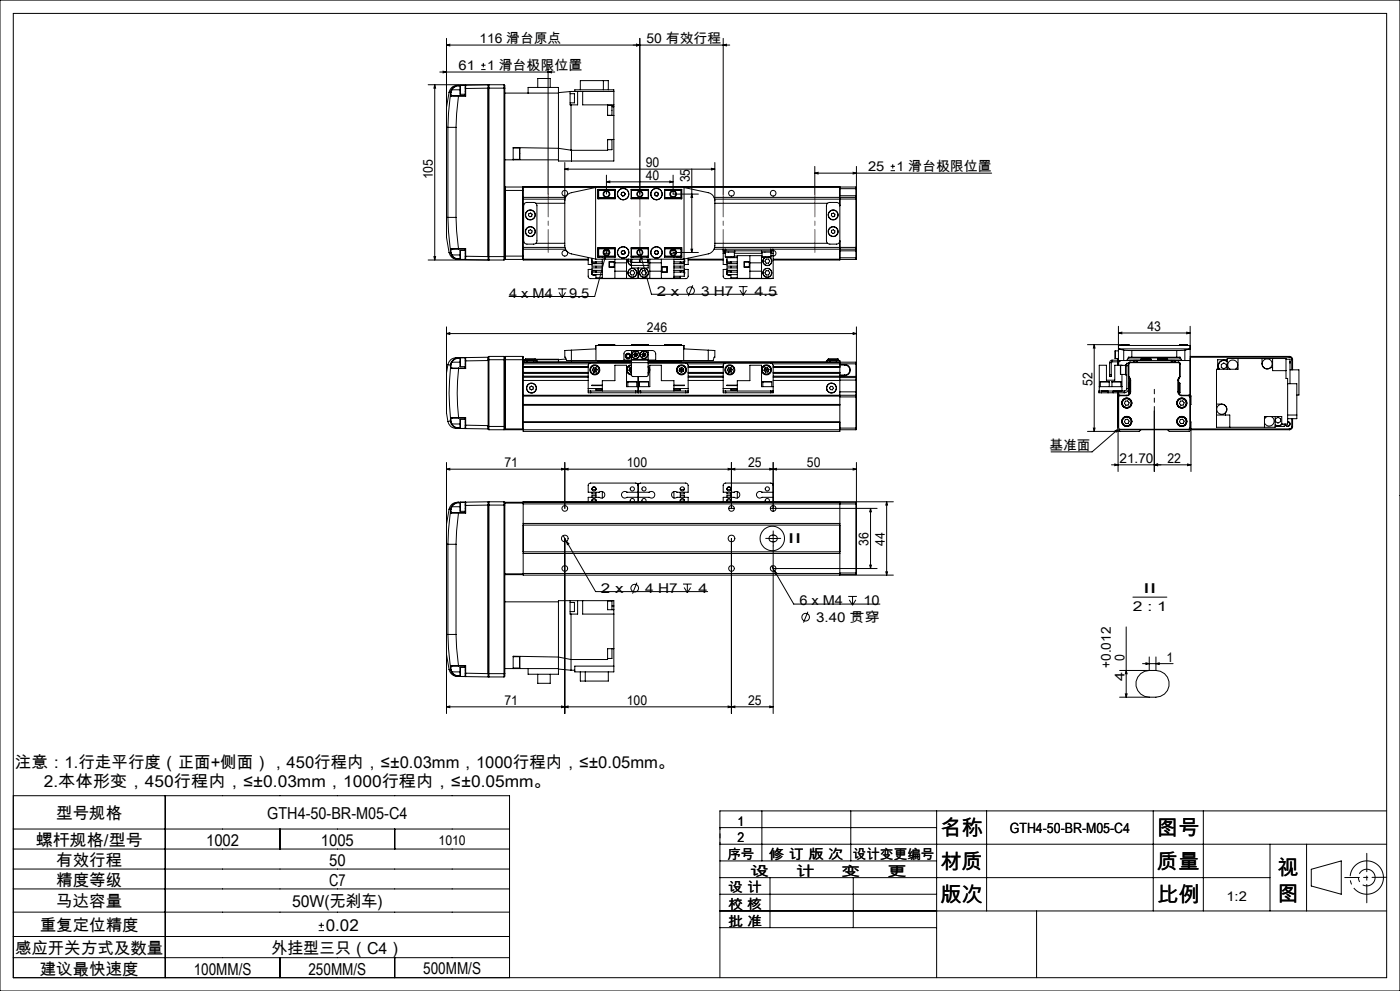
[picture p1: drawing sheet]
<svg xmlns="http://www.w3.org/2000/svg" width="420mm" height="297mm" viewBox="0 0 420 297" stroke-linecap="round" stroke-linejoin="round" font-family="sans-serif">
<g fill="none" stroke="#000" stroke-width=".3">
<path d="M0 0h420v297h-420zM4 4h412v289h-412zM133.9 13.5l1-.2v.5zM133.9 13.5h85M133.9 11.5v53.7M144.4 19.5h1.3M145 18.9v1.3M164.4 19.6v38.6M191 13.3l.9 .2-.9 .3zM191.9 11.5v46.7M217 13.5l.9-.2v.5zM217 11.5v46.7"/>
<path d="M130.4 25.4l.3 1h-.5zM130.4 25.4v52.5M131.9 21.6h34.5M132.9 21.3l1 .3-1 .2zM134.4 38.2h2.4M134.4 38.2v27M134.7 27.7l-.8 4.5v6h.5M134.7 27.7h.4M135.1 28.6l-.6 5.3-.1 4.3M135.1 28.6l.3 .2M135.1 27.7v.9M135.3 28.5l.2 .2"/>
<path d="M135.3 28.5l-.2 .1M135.3 27.7v.8M135.3 27.7h-.2M135.4 28.8h2.1M135.4 26.8l-.3 .9M135.4 26.8l.2 .1M135.5 28.7h2M135.5 28.7l-.1 .1M135.6 26.9l-.3 .8M135.6 26.9h2.4M136.8 38.2v27M137.5 28.8l-.7 9.4"/>
<path d="M137.5 28.7v.1M137.5 28.8h2.2M137.5 28.7h2.1M137.6 25.6a2.58 2.58 0 0 0-2.9 2.1M137.6 25.6a2.54 2.54 0 0 0-2.2 1.2M137.6 25.6v.1M137.6 25.7l-.9 .2-1.1 1M137.6 25.7h.4M138 25.6l.1 2.7M138.1 25.6h.1M138.1 25.6h1.5v3.1M138.1 25.6v2.7"/>
<path d="M138.1 28.3h1.5M139.6 26.5h.1M139.6 28.7l.1 .1M139.7 25.5l6.7-.1v1M139.7 25.5v1M139.7 25.5l-.1 .2M139.7 26.5v2.3M139.7 25.5l-2.1 .1M144.4 20.8h1.3M146.4 25.7l.3-.3v52.5l-.3-.2M146.4 26.4v50.5M146.4 26.4l-6.7 .1"/>
<path d="M146.4 26.4h5M151.2 25.4l.2 .3v.7M151.2 25.4v52.5M151.2 25.4h-22.8M151.4 26.4v30.7M151.4 27.9h16.1M158.4 27.9v-1.7h9.1v22.1h16.6v-13.7M161.3 26.2v-2.7h3.8v2.7M164.4 21.6l1.1-.3v.5zM171 28.1h1.3v2.7h-1.3M171 27.4l-3.5 .4M171.3 31.4v13.6"/>
<path d="M172.4 27.4v-.5h11.7v5.1M173.3 27.4v4h-2.3v-4M174.1 26.9v-2.7h8.4v2.7M174.8 27.4v4h9.3M181 24.2v2.7M182.3 31.6h1.3v3M182.3 31.4v3.2h1.8M183.6 32h.5M184.1 32v2.6M184.1 27.4h-13.1M151.4 57.1v19.7M151.4 47.9h16.1"/>
<path d="M151.4 57.1h5.6M151.6 56.1v21.6M151.6 56.1h5.2M151.6 56.1l-.2 .1M154 47.8h1.9M154 44.3h1.9M155.9 44.3v1.7M155.9 46v1.8M156.8 56.1v21.6M156.8 56.1l.2 .1M157 56.2v.9M157 56.2v-.3h95v.3"/>
<path d="M157 56.2h.1M157 57.1v19.7M157 56.2h95M157 59.2h12.7M157 59.7h12.5M169.4 50.7l1-.3v.5zM169.4 48.7v25l.2 .9 .5 .8 .9 .5 7.7 1.7M169.4 50.7h45.1M171.3 45h.1M171.3 45l-3.8-.6-13.5-.2v3.7M171.4 45v3.3M178.7 56.2l-7.7 1.7-1.1 .9-.5 1.4"/>
<path d="M178.7 56.2v21.4M178.8 56.2h-.1M179.4 56.8h5.1v2.8h-5.1zM179.4 59.2h.1M179.5 57.1v2.5M179.5 57.1h4.9M179.6 56.9v2.5M179.6 56.9h4.9M179.6 56.9l-.1 .2M179.6 59.4h4.9M179.7 59.4v.2M181.9 54.5l1.1-.2v.4z"/>
<path d="M181.9 52.5v5.7M181.9 54.5h20M182.3 41.9h1.3v3h-1.3M184.1 41.8h-1.8v3.2h-10.9M184.4 56.9v2.5M184.4 59.3h-4.9l.1 .1M186.4 58.2l.3 .5M186.6 57.7l-.2 .5M187.2 57.6l-.6 .1M187.2 57.6l.3 .5M187.3 58.6l-.6 .1M187.5 58.1l-.2 .5"/>
<path d="M189.3 56.8h5.3v2.8h-5.3zM189.3 56.9h5.3M189.3 59.4h5.3M189.4 56.9v2.5M189.4 57.1h5.1M189.4 59.3h5.1M194.5 56.9v2.5M196.4 58.1l.2 .5M196.6 58.6l.6 .1M196.7 57.6l-.3 .5M196.7 57.6l.6 .1M197.3 57.7l.2 .5"/>
<path d="M197.5 58.2l-.3 .5M199.4 56.8h5.1v2.8h-5.1zM199.4 56.9h4.9M199.5 56.9v2.5M199.5 57.1h4.9M199.5 59.3h4.9l-5 .1M200.9 54.3l1 .2-1 .2zM201.9 52.5v5.7h7.6M204.3 56.9v2.7M204.3 56.9l.1 .2M204.4 57.1v2.5M204.4 59.2h.1"/>
<path d="M205.1 56.2h.1M205.2 56.2l7.7 1.7 1.1 .9 .5 1.4M205.2 56.2v21.4M207.5 58.2l.3 1h-.5zM207.5 50.6v25.1M213.4 50.4l1.1 .3-1.1 .2zM214.2 59.2h42.6M214.5 48.7v25l-.3 .9-.5 .8-.8 .5-7.7 1.7M244.4 51.9l1-.3v.5zM244.4 49.9v8.3M244.4 51.9h53.1M252 59.2v.5"/>
<path d="M252 59.7v15.5M252 58.7v.5M252 58.7h4.9v.6M252 59.2v.5h-37.6M252 56.2v2.5M252 56.1h4.8M255.9 51.6l1 .3-1 .2zM256.8 59.2v15.5M256.8 56.1v3.1M256.8 56.1l.1 .4h-4.9M256.8 59.2l.1 .1M256.9 59.3v.4h-4.9"/>
<path d="M256.9 49.9v24.3M267.2 51.1h1.3M267.2 49.8h1.3M267.8 49.2v1.3M130.2 76.9h.5l-.3 1zM133.9 65.2v6l.8 4.5M133.9 65.2h.5M134.4 65.2l.1 4.2 .6 5.4M134.4 65.2h2.4M134.7 75.7a2.59 2.59 0 0 0 2.9 2M135.1 74.8l.2 .1M135.1 74.8v.8"/>
<path d="M135.1 75.6l.2 .1M135.1 75.6l.3 .9M135.1 75.6l-.4 .1M135.3 75.7l.3 .7M135.3 74.9v.8M135.4 74.5l-.3 .3M135.4 74.5l.1 .2M135.4 76.5a2.53 2.53 0 0 0 2.2 1.2M135.5 74.7h2M135.5 74.7l-.2 .2M135.6 76.4l-.2 .1M135.6 76.4l.5 .7 1.5 .5"/>
<path d="M135.6 76.4h2.4M136.8 65.2l.7 9.3M137.5 74.5h-2.1M137.5 74.5v.2M137.5 74.5h2.2M137.5 74.7h2.1M137.6 77.6v.1M137.6 77.7l2.1 .1M137.6 77.6h.4M138 75.1l.1 2.6M138.1 75.1h.1M138.1 75.1v2.6"/>
<path d="M138.1 75.1h1.5M139.6 76.8h.1M139.6 77.6l.1 .2M139.6 74.7v2.9M139.6 77.6l-1.5 .1M139.7 76.8v1M139.7 74.5l-.1 .2M139.7 74.5v2.3M139.7 76.8l6.7 .1M146.4 76.9v1l-6.7-.1M146.4 76.9h5M151.2 77.9h-22.8"/>
<path d="M151.4 76.8v.9l-.2 .2M151.4 76.8h5.6M151.4 77.6l.2 .1M151.6 77.7h5.2M157 76.8v.8M157 71.9l.2 .7M157 77.7v.2h19.5M157 77.6v.1M157 74.7h12.7M157 77.7h19.5M157 77.6l-.2 .1M157 74.2h12.5"/>
<path d="M157.2 61.3l-.2 .6M157.4 61l.5-.3h2.2a.96 .96 0 0 1 1 1v10.5a.96 .96 0 0 1-1 1h-2a.96 .96 0 0 1-1-1v-10.5zM158.6 64.1l.6-.3 .4 .4-.1 .6-.5 .2-.5-.4zM158.6 69l.6-.1 .4 .3-.1 .6-.5 .2-.5-.4zM160.8 60.9h8.6M160.8 72.9h8.6M176.5 77.1v2.2h1.1M177.6 77.8l-.1 .2a.78 .78 0 0 0 .5 1M177.6 77.4v1.1M177.6 78.5h3.1M177.6 78.1v.4M177.6 78.5l.6 .4 .6-.4v.5"/>
<path d="M178.7 77.6h26.5M178.8 78.7l-.4 .3M178.8 79.8v.5M179.4 77h.4M179.4 74.7h.1M179.4 74.3h5.1v2.8h-5.1zM179.4 75.6h.1M179.4 75.2h.1M179.5 74.3v2.5M179.5 76.8h4.9M179.5 76.8l.1 .1M179.6 74.4v2.5"/>
<path d="M179.6 76.9h4.9M179.6 74.4l-.1 .2h4.9M179.6 74.4h4.9M179.7 74.3v.1M179.8 77l-.1 .1M179.8 76.9v.1M180.7 76.9v.2M180.7 77.7v5.7h21.5v-5.7M180.7 79h-3.1v.8h3.1M181.2 75.9h1.5M181.3 75.2h1.3M181.7 76.7l-.1 1-.4-.2z"/>
<path d="M182.2 74.7l-3.8 14.2h-25.7M182.7 78.5h1.6v1.6h-1.6zM182.8 78.5h1.5v1.5h-1.5M184.4 74.4v2.5M184.5 76.9v.2M184.5 77.7v5.7M184.5 78.8h3.5M186.4 75.5l.1 .6M186.5 76.1l.5 .1M186.8 75.1l-.4 .4M186.8 75.1l.6 .2M187.4 75.3l.1 .5"/>
<path d="M187.5 75.8l-.5 .4M188 77.7v5.7M188.5 77.7l-.1 .2a1.36 1.36 0 0 0 1 1.7M188.5 77.7v.9l.4 .7 .5 .2M189.3 77.7l-.3 .6 .4 .6M189.3 74.3h5.3v2.8h-5.3zM189.3 76.9h5.3M189.3 74.4h5.3M189.3 77h.1M189.4 79.5v.8h5.1v-.8M189.4 74.4v2.7M189.4 77.7v1.8"/>
<path d="M189.4 76.8h5.1M189.4 79.5h5.1M189.4 74.6h5.1M189.5 78.6h2.3M189.5 77.7v.9M189.9 76.9v.2M191.7 74.8l.5 1.7M191.8 77.7v.9M192.1 78.6h2.2M192.1 77.7v.9M192.2 76.5l.5 .9-.5 .2zM192.2 76.5l3.2 11.7h37.8"/>
<path d="M194 76.9v.2M194.3 77.7v.9M194.5 77.7v1.1M194.5 77.9v.7M194.5 74.4v2.7M194.5 77.7v1.8M194.5 77h.1M194.9 77.7v5.7M194.9 78.8h3.5M196.4 75.9l.6 .3M196.4 75.4v.5M197 75.1l-.6 .3"/>
<path d="M197 75.1l.4 .3M197.4 75.9l-.4 .3M197.4 75.4v.5M198.4 77.7v5.7M198.5 80h1.6v1.6h-1.6zM199.4 76.9h4.9M199.4 74.3h5.1v2.8h-5.1zM199.4 74.4h4.9l.1 .2h-4.9M199.5 74.4v2.5M199.5 76.8h4.9M201.2 75.9h1.5M201.3 75.2h1.3"/>
<path d="M201.9 75.7h7.6M202.2 76.9v.2M202.2 79h3.1v.8h-3.1M202.2 77.7h3.1M202.2 78.5h3.1M203.1 77v.1M203.1 77h1.4M203.1 76.9v.1M204.1 78.7l.4 .3M204.1 77.7h.1M204.1 78.5v.5M204.1 79.8v.5"/>
<path d="M204.1 78.5l.6 .4 .6-.4M204.2 77.7h.1M204.3 74.3v2.6M204.4 74.3v2.5M204.4 74.7h.1M204.4 75.6h.1M204.4 75.2h.1M204.4 76.8l-.1 .1M204.5 77.7h-.1M204.9 77.7h.1M205.1 77.6l.1 .1M205.3 77.8l.1 .8-.5 .4"/>
<path d="M205.3 78.1v.4M205.3 77.7v.8M206.4 77.9h10.6M206.4 77.4v1.9h-1.1M206.4 77.7h10.6M207.3 74.7h.5l-.3 1zM214.2 74.7h3.5M214.4 74.2h42.5M214.5 60.9h33.8M214.5 72.9h33.8M217 75.2h.7M217 75.2v.7"/>
<path d="M217 74.7v.5M217 75.9v3.4h1.1M217 75.9h.6M217.5 75.2v.4h3v-.4M217.6 77h2.7M217.6 75.6v1.4M217.7 74.7v.5M217.7 74.7h13.5M217.7 75.2h13.5M218.1 77.8l-.1 .2a.78 .78 0 0 0 .5 1M218.1 78.5h3.1M218.1 78.1v.4"/>
<path d="M218.1 78.5l.6 .4 .6-.4v.5M219.3 78.7l-.4 .3M219.3 77.1v.1M219.3 79.8v.5M220.3 75.6v1.4M220.3 76.8h.9M220.3 75.9h8.3M221.2 77.2h-3.1v1.3M221.2 79h-3.1v.8h3.1M223.2 78.5h1.7v1.6h-1.7zM223.3 78.5h1.5v1.5h-1.5M225 76.6v6.8"/>
<path d="M225 78.8h3.5M228.5 75.2v.4h3v-.4M228.5 76.6v6.8M228.6 77h2.7M228.6 75.6v1.4M229.6 77.1a1.35 1.35 0 0 0-.4 2 1.35 1.35 0 0 0 2.1 0 1.35 1.35 0 0 0-.5-2M229.7 77.1a1.29 1.29 0 0 0-.5 1.9 1.29 1.29 0 0 0 2 0 1.29 1.29 0 0 0-.5-1.9M229.8 77.6h.7l.4 .7-.4 .6h-.7l-.3-.6zM231.2 75.2h.8M231.2 74.7h25.6M231.2 74.7v.5M231.3 75.6v1.4"/>
<path d="M231.3 76.6h.7M231.3 75.9h.7M232 75.2v.7M232 75.1a.85 .85 0 0 1 .8 .8 .85 .85 0 0 1-.8 .9M232 74.7v.5M232 75.9v7.5h-10.8v-6.8h7.4M232 77.7h20M249.5 69l.5-.1 .5 .3-.1 .6-.5 .2-.5-.4zM249.5 64.1l.5-.3 .5 .4-.1 .6-.5 .2-.5-.4zM252 61.7a1.02 1.02 0 0 0-1.1-1h-1.9a1.02 1.02 0 0 0-1.1 1v10.5a1.02 1.02 0 0 0 1.1 1h1.9a1.02 1.02 0 0 0 1.1-1M252 77.7v.2h-20M252 75.2v2.5"/>
<path d="M252 77.7h4.8M252 77.3h4.9M252 75.2h4.9M256.8 74.7v3M256.9 74.2v.3M256.9 74.5v.7M256.9 77.3l-.1 .4M256.9 75.2v2.1M256.9 74.5l-.1 .2M133.9 100l1-.3v.5zM133.9 98v13.8M133.9 100h123"/>
<path d="M167.4 86.6h2.6M167.7 87.6l1 1.6M168.7 86.6v2.6M169.7 87.6l-1 1.6M177.6 80.7h-1.1v2.2l.6 .6 14-.1M177.6 81.6v.7h3.1M177.6 81.6h3.1M177.6 81.6v.3M177.7 82.3l.5 .2 .6-.2M177.9 82.3h.6M178 81l-.5 .5 .1 .7M178.4 81l.4 .3"/>
<path d="M178.8 81v.6a.61 .61 0 0 0-.6-.5 .61 .61 0 0 0-.6 .5M178.8 82.3v1h1.9M180.7 80.3h-3.1v.7h3.1M184.5 81.3h3.5M189.3 81.1h.7l.4 .7-.4 .6h-.7l-.3-.6zM191.5 80.3v3.1M192.8 81.1h.8l.3 .7-.3 .6h-.8l-.3-.6zM194.9 81.3h3.5M200.1 80h-1.5v1.5M202.2 80.3h3.1v.7h-3.1M202.2 81.6h3.1M204.1 81v.6"/>
<path d="M204.1 82.8v.5h-1.9M204.1 81.6a.61 .61 0 0 1 .6-.5 .61 .61 0 0 1 .6 .5M204.5 81l-.4 .3M204.9 81l.5 .5-.1 .7M205.3 80.7h1.1v2.2l-.6 .6-14-.1M205.3 81.6v.3M205.3 81.6v1.2h-3.1M207.8 85.5l-1.3 3.3M218.1 80.7h-1.1v2.2l.6 .6 14-.1M218.1 81.6v.7h3.1M218.1 81.6h3.1M218.1 81.6v.3"/>
<path d="M218.2 82.3l.5 .2 .6-.2M218.4 82.3h.6M218.5 81l-.5 .5 .1 .7M218.9 81l.4 .3M219.3 81v.6a.61 .61 0 0 0-.6-.5 .61 .61 0 0 0-.6 .5M219.3 82.3v1h1.9M221.2 80.3h-3.1v.7h3.1M221.7 85.9h2.6M222 87l1 1.5M223 85.9v2.6M223.9 87l-.9 1.5M225 81.3h3.5"/>
<path d="M229.8 81.1h.7l.4 .7-.4 .6h-.7l-.3-.6zM255.9 99.7l1 .3-1 .2zM256.9 98v14.8M335.5 99.8l1-.2v.4zM335.5 97.8v10.6M335.5 99.8h21.5M356 99.6l1 .2-1 .2zM357 97.8v10.3h-1.5M133.9 111.8v12l.5 2.5M134.4 109.3l-.5 2.5M134.4 109.3h.1M134.4 109.3l.7 .1"/>
<path d="M135.1 109.4v.8M135.1 110.2a67.5 67.5 0 0 0 0 15.1M135.1 110.2l.3 .3M135.3 110.1l.3 .2M135.3 110.1l-.2 .1M135.3 109.4v.7M135.3 109.4h-.2M135.4 108.5l-.3 .9M135.4 108.5h.1M135.4 110.5h2.2M135.5 108.5l-.2 .9M135.5 108.5h2.5"/>
<path d="M135.6 110.3h2M135.6 110.3l-.2 .2M137.5 107.2a2.78 2.78 0 0 0-3.1 2.1M137.5 107.2a2.54 2.54 0 0 0-2.1 1.3M137.5 107.2v.1M137.5 107.3l-.8 .2-1.2 1M137.5 107.3h.5M137.6 110.5a64.1 64.1 0 0 0 0 14.7M137.6 110.3v.2M137.6 110.5h2.1M137.6 110.3h2M138 109.9h.1"/>
<path d="M138.1 107.2l-.1 2.7M138.1 107.2l1.5 .1M138.1 107.2v2.7M138.1 109.9h1.5M139.6 108.2h.1M139.6 110.3l.1 .2M139.6 107.3v3M139.7 107.2v1M139.7 107.2l-.1 .1M139.7 108.2v2.3M139.7 107.2h-2.2M146.4 107.1v1"/>
<path d="M146.4 107.1v.7h11.2M146.4 108.1l-6.7 .1M146.4 108.1v19.5M146.4 107.1l-6.7 .1M146.7 106.8v22M146.7 106.8l-.3 .3M146.7 106.8h4.5M151.2 106.8v22M151.2 106.8l.2 .3M151.6 106.8l-.2 21M151.6 106.8v21.7M151.6 106.8h5.2"/>
<path d="M156.8 106.8v21.7M156.8 106.8l.2 11.7M157 118.5v.2M157 118.7v10.6h95v-10.6M157 109.9h19.5M157 118.5h99.8M157 109h19.7M157 118.7h95M157 111.8h19.5M157 111.7h19.5M157 110h19.5M157 110.1h19.5"/>
<path d="M157 111.6h19.5M157 113.1h19.5M157 112.7h19.5M157 114h19.5M157.6 107.9l.1 .1M157.6 107.7h3M157.6 107.9h3M157.6 107.7v.2M157.9 108.5h.1M158.1 108h-1v.5M158.1 108v.5h-1.1h32.4M158.1 108h2"/>
<path d="M158.9 116l.5-.3 .5 .3v.6l-.4 .3-.5-.3zM160.1 108h1v.5M160.1 108v.5h.7M160.6 107.9l-.1 .1M160.6 107.9h.1M160.6 107.7v.2M160.6 107.7h6.9v.8M169.8 107.6l-2.3 .2h-6.9M171.4 104.9l-2 .2v2h.3a.92 .92 0 0 0 .3 .9 .92 .92 0 0 0 1 .1h18.4M171.4 104.9l.1 3.6M171.4 104.9l7.3-.3v-1.1h26.5v1.1l7.3 .3M176.5 117.2v.5h.7"/>
<path d="M176.5 117.2h.7M176.5 116.4v.8M176.5 116.4h4.2M177.2 117.2h13.5M177.2 117.2v.5M177.2 117.7h13.5M177.7 110.9l.5 .6M178 110.2l-.3 .7M178 110.2l.4 .6M178.4 110.8l-.7 .1M178.4 110.8l.5 .7M178.4 110.8l-.2 .7"/>
<path d="M178.8 110.2l.4 .6M178.8 110.2h-.8M178.8 110.2l-.4 .6M178.8 103.5v4.6M178.9 111.5h-.7M179.2 110.8l-.3 .7M179.2 110.8h-.8M179.5 103.5h.1M179.5 108.1v.4M179.5 108.2h9.9M179.6 103.3h4.8v.2M179.6 103.3v.2"/>
<path d="M179.6 108.1v.4M179.6 103.3l-.1 .2M180.7 116.6h-1.9v.3h1.9M180.7 117.2v-3.1h3.8v-4.6h3.5v6.4h6.9v-6.4h3.5v4.6h3.8v3.1M180.7 115.4h-3.1l3.1 .2M187.2 108.1v-2.1a1.02 1.02 0 0 1 1-.9h7.5a1.02 1.02 0 0 1 1 .9v2.1M187.2 107.9h9.5M188.3 114.4h2.7M188.3 114.4v1.5M188.7 110.9l.4 .6M189 110.2l-.3 .7M189 110.2l.4 .6"/>
<path d="M189.4 107.7v1M189.4 109.4a1.5 1.5 0 0 0-1.4 1.5 1.5 1.5 0 0 0 1.4 1.5M189.4 109.5a1.36 1.36 0 0 0-1.3 1.4 1.36 1.36 0 0 0 1.3 1.3M189.4 108.9l-12.6 .1-.3 .5v6.9M189.4 109.6a1.29 1.29 0 0 0-1.3 1.3 1.29 1.29 0 0 0 1.3 1.2M189.4 103.5v-.2h5.1v.2M189.4 107.7h5.1M189.4 108.7h5.1M189.4 108.7v3.7M189.4 110.2h-.4M189.4 111.5h-.3M189.4 110.8l-.7 .1"/>
<path d="M189.4 110.8l-.3 .7M189.9 105.1l-.5 .3v2.3M190.1 106.2l.2 .5M190.1 106.2l.6 .1M190.3 106.7l.6 .2M190.5 105.8l-.4 .4M190.5 105.8l.6 .1M190.5 105.8l.2 .5M190.7 117.7h.8M190.7 117.2h1.5M190.7 106.3l-.4 .4M190.7 106.3l.6 .1"/>
<path d="M190.7 106.3l.2 .6M190.7 117.2v.5M191 114.4v1.5M191.1 105.9l.2 .5M191.1 105.9l-.4 .4M191.3 106.4l-.4 .5M191.5 117.7h.7M191.5 112.9v4.8M191.8 114.4h2.8M191.8 114.4v1.5M192.2 117.2h13.5M192.2 117.7h13.5"/>
<path d="M192.2 117.2v.5M192.6 106.2l.2 .5M192.6 106.2l.6 .1M192.8 106.7l.6 .2M193 105.8l-.4 .4M193 105.8l.6 .1M193 105.8l.2 .5M193.2 106.3l.5 .1M193.2 106.3l-.4 .4M193.2 106.3l.2 .6M193.6 105.9l.1 .5M193.6 105.9l-.4 .4"/>
<path d="M193.7 106.4l-.3 .5M194 105.1l.5 .3v2.3M194.5 107.7v1M194.5 108.7l-.2 4-4.5 .2-.4-.5M194.5 109.7l.1 .3a1.49 1.49 0 0 1-.1 2M194.5 110l.1 .1a1.31 1.31 0 0 1-.1 1.7M194.5 108.9h11.5l.4 .6v6.9M194.5 110l.2 .9-.2 .8M194.5 108.5h62.3M194.5 108.1h18M194.5 108.2h9.9M194.6 114.4v1.5"/>
<path d="M202.2 116.6h1.9v.3h-1.9M202.2 115.4h3.1l-3.1 .2M202.2 116.4h4.2M203.8 111.2l.6 .4M203.8 110.4v.8M203.8 110.4l.6 .4M204.3 103.3h-4.8v.2M204.3 103.3v.2M204.3 108.1v.4M204.3 103.3l.1 .2M204.4 110.8v.8M204.4 110.8l.7 .5"/>
<path d="M204.4 103.5h.1M204.4 108.1v.4M204.5 110.1l-.7 .3M204.5 110.1l.6 .4M204.5 110.1l-.1 .7M205.1 111.3l-.7 .3M205.1 103.5v4.6M205.1 110.5v.8M205.1 110.5l-1.3 .7M205.7 117.2h.7M205.7 117.2v.5M206.2 109h11"/>
<path d="M206.4 117.2v.5h-.7M206.4 116.4v.8M206.4 109.9h10.6M206.4 111.8h10.6M206.4 111.7h10.6M206.4 110h10.6M206.4 110.1h10.6M206.4 111.6h10.6M206.4 113.1h10.6M206.4 112.7h10.6M206.4 114h10.6M212.5 104.9l2 .2v2h-.3a.92 .92 0 0 1-.3 .9 .92 .92 0 0 1-1 .1h-.4"/>
<path d="M212.5 104.9v3.2M217 117.2h.7M217 117.2v.5h.7M217 116.4v-6.9l.3-.5 14.1-.1 .3 .2 .3 .5v8.1h-.8M217 116.4v.8M217 116.4h4.2M217.7 117.2h13.5M217.7 117.7h13.5M217.7 117.2v.5M218.2 110.9l.5 .6M218.5 110.2l-.3 .7M218.5 110.2l.4 .6"/>
<path d="M218.9 110.8l-.7 .1M218.9 110.8l-.2 .7M218.9 110.8l.5 .7M219.3 110.2l.4 .6M219.3 110.2h-.8M219.3 110.2l-.4 .6M219.4 111.5h-.7M219.7 110.8l-.3 .7M219.7 110.8h-.8M221.2 116.6h-1.9v.3h1.9M221.2 115.4h-3.1l3.1 .2M228.8 114.4h2.7"/>
<path d="M228.8 114.4v1.5M229.2 110.9l.4 .6M229.5 110.2l-.3 .7M229.5 110.2l.4 .6M229.9 110.8l-.7 .1M229.9 110.8l.5 .7M229.9 110.8l-.3 .7M230.3 110.2l.4 .6M230.3 110.2h-.8M230.3 110.2l-.4 .6M230.4 111.5h-.8M230.7 110.8l-.3 .7"/>
<path d="M230.7 110.8h-.8M231.2 117.2h.8M231.2 117.2v.5M231.5 114.4v1.5M232 109.9h20M232 115.9h-3.5v-6.4h-3.5v4.6h-3.8v3.1M232 111.8h20M232 111.7h20M232 110h20M232 110.1h20M232 111.6h20M232 113.1h20"/>
<path d="M232 112.7h20M232 114h20M248.4 107.9l.1 .1M248.4 107.7h3.1M248.4 107.9h3.1M248.4 107.7v.2M249 108v.5h-.7M249 108h-1.1v.5M249 108h1.9M249.2 115.8h.6l.2 .5-.3 .5h-.6l-.2-.5zM250.9 108v.5h1.1M250.9 108h1.1v.5"/>
<path d="M251.5 107.9l-.1 .1M251.5 107.7v.2M252 114v4.7M252 112.8v.4M252 108.5v4.3M252 113.2v.8M252 109.3h1.4M252 119h4.9M252 117.4h4.9M252 112.8h4.9M252 112.6h1.4M252 112.4h1.4"/>
<path d="M252 113.2h4.8M252 109.4h1.4M252 113.9h4.9M253.4 109.3a1.66 1.66 0 0 1 1.7 1.6 1.66 1.66 0 0 1-1.7 1.7M253.4 109.4a1.5 1.5 0 0 1 1.5 1.5 1.5 1.5 0 0 1-1.5 1.5M253.4 109.3v.1M253.4 112.4v.2M256.8 118.5v10.3M256.8 113.2v5.3M256.8 108.5v4.7M256.8 108.5l.1 .5h-25.2M256.8 118.5l.1 .1"/>
<path d="M256.9 118.6v.4M256.9 117.4v1.2M256.9 112.8v.3M256.9 113.1v.8M256.9 113.9v3.5M256.9 119v9.3M256.9 113.1l-.1 .1M326.2 103.3h12.4M328.3 103.3v26M328.3 103.3l.2 1h-.5zM329.8 117.2l-.1 .5h.7M329.8 115.9h6.8"/>
<path d="M329.8 117.2h7.5M330.1 114.4h2.7M330.1 114.4v1.5M330.4 117.7h2M330.4 117.2v.5M332.4 117.7h1.5M332.4 117.2v.5M332.8 114.4v1.5M332.9 112.4v.5h.5v-.5M332.9 108.7h.5M332.9 112.4h.5M332.9 108.7v3.7"/>
<path d="M333.4 108.7v3.7M333.6 114.4h2.7M333.6 114.4v1.5M333.6 108.4l-.2 .3M333.6 107.9l-.5 .3-.2 .5M333.6 107.9h1.9M333.6 107.9v.5M333.6 108.4h1.9M333.9 117.7h3.4M333.9 117.2v.5M334.6 105.2v2.3M334.6 107.5h.9"/>
<path d="M334.6 105.2h.9M335.3 107.8h.2M335.3 107.8v.1M335.3 108.4v1.1M335.3 117.7v10.1M335.4 107.5l-.1 .3M335.4 108.4v1.1M335.4 117.7v.8M335.4 119v9.3M335.4 119h.2M335.5 107.5l-.1 .4M335.5 108.1h1.6"/>
<path d="M335.5 103.5h21.5M335.6 108.4v1.1M335.6 117.7v.8M335.6 119v9.3M336 118.6l-.4 .4M336 118.6l-.3-.1-.3 .5M336 118.6h2M336.1 109.5l.1 2.7zM336.2 108.1l-.7 .3M336.2 112.2h1.4M336.3 103.5h.1M336.3 114.4v1.5"/>
<path d="M336.3 103.5l.1-.2v.2M336.6 109.5h.1M336.6 112.2v5M337.1 104.9l2.4 .2M337.1 108.1h.9M337.1 104.9v3.2M337.3 117.2v.5M337.6 109.5h-3.2v4.4h-2.5v-4.4h-2.1v7.7M338 109.4h-.4v3h.4M338 116.4l-.2 .6-.5 .2M338 118.5h-2.6l-.1 .2M338 108.1h2"/>
<path d="M338 116.4h.5M338 109.6h.5M338 109.6v6.8M338 118.5v.1M338.1 107.9h4.2M338.5 116.4a1.26 1.26 0 0 1-1.2 1.3M338.5 109v-.1h-.5v.7M338.5 109h.2M338.5 109v7.4M338.6 103.3v.2M338.6 107.1v.2M338.6 107.3h15.3"/>
<path d="M338.6 103.3l.2 .2M338.7 114.8v3M338.7 112.8l.1 .3M338.7 112.8v.4M338.7 114.8h.2M338.7 117.8h.2M338.7 109v3.8M338.7 113.2l.3 .7M338.7 113.2l.3 .8M338.7 107.1l-.1 .2M338.8 103.5h.1M338.8 113.1l.4 .8"/>
<path d="M338.8 113.1l-.1 .1M338.9 114.8l.1 .1M338.9 114.8v3M339 113.9l-.1 3.9M339 108.7l-.3 .3M339 108.5l-.5 .5M339 108.5h14.5M339 108.7h14.5M339 113.9h.2M339 108.5v.2M339.1 108.5l-.6 .5M339.2 117.4a1.21 1.21 0 0 1-1.2 1.2"/>
<path d="M339.2 117.4h-.2a1.02 1.02 0 0 1-1 1.1M339.2 113.9v3.5M339.5 107.1h-.2a1.01 1.01 0 0 0-1.3 1M339.5 105.1h13.5M339.5 107.1h13.5M339.5 105.1v2M340 108h1v.5h-1zM340.3 108.5h.1M341 108h10.5M341.3 108.5h.1M342.3 107.9l.1 .1M342.3 107.7h3"/>
<path d="M342.3 107.9h3M342.3 107.7v.2M345.3 107.9l-.1 .1M345.3 107.7v.2M347.3 107.7h3M347.3 107.9v.1M347.3 107.9h3M347.3 107.7v.2M350.3 107.9l-.1 .1M350.3 107.9h4.2M350.3 107.7v.2M351.3 108.5h.1"/>
<path d="M351.5 108h1v.5h-1zM352.3 108.5h.1M352.5 108.1h2M353 107.1h.3a1.01 1.01 0 0 1 1.2 1M353 105.1v2M353.4 117.4a1.21 1.21 0 0 0 1.1 1.2M353.4 117.4h.1M353.4 113.9h.1M353.4 113.9v3.5M353.5 108.7l.4 .3M353.5 117.4a1.09 1.09 0 0 0 1 1.1M353.5 108.5l.5 .5"/>
<path d="M353.5 108.5v.2M353.5 113.9v3.5M353.7 114.8h.1M353.7 114.8v3M353.7 114.8h.2M353.7 117.8h.2M353.8 113.1l-.4 .8M353.8 113.1l.1 .1M353.8 113.2l-.2 .6 .1 4M353.8 103.5h.1M353.8 107.1l.1 .2M353.9 112.8l-.1 .3"/>
<path d="M353.9 113.2l-.4 .7M353.9 112.8h.1M353.9 109h.1M353.9 109v3.8M353.9 114.8v3M353.9 103.3h2.2M353.9 103.3v.2M353.9 107.1v.2M353.9 103.3l-.1 .2M354 112.8l-.1 .4M354 109v3.8M354.5 108.1h1"/>
<path d="M354.5 118.5l2.8 .1v2.6l-.2 .2M354.5 118.6h2.1M354.5 118.5v.1M355.5 104.9l-2.5 .2M355.5 104.9v3.2M356.1 103.3v.2M356.1 103.3l.2 .2M356.3 103.5h.1M356.6 118.6l.4 .4M356.6 118.6l.3-.1 .2 .5M357 119h.1M357 108.1v10.4"/>
<path d="M357 119v9.3M357 104.6h-21.4l1.5 .3M357 104.6l-1.5 .3M357 103.5v1.1M357 107.4l.1 .4M357 107.8h.1M357 106.8h29.8M357 107.1h29.8M357.1 107.8v10.7M357.1 119v9.3M366.4 109.3l.7-.5 .8 .5v.8l-.8 .4-.7-.4zM367.1 108l1.1 .3"/>
<path d="M367.1 108a1.71 1.71 0 0 0-1.3 2.7M367.1 108a1.65 1.65 0 0 0-1.4 .9 1.65 1.65 0 0 0 .1 1.8M367.1 108l1.1 .4M368.2 107.8h-2.9v2.9M368.2 110.7v-3.2h17.6v5.9h.5v13.7h-1.8v-2.3h-5.2v3.3M369 110.7a1.5 1.5 0 0 1-.3-2.3 1.5 1.5 0 0 1 2.2 0 1.5 1.5 0 0 1-.3 2.3M371.4 107.5v3.2h-6.5v17.4h17.7v-3.3M378.6 107.5v1.5a1.56 1.56 0 0 0 .9 1.4 1.56 1.56 0 0 0 1.7-.2h.6M381.8 107.5v3.6h4M385.8 107.7h1.2v7.3M386.3 115h2.7v10.5h-2.7M386.8 107.1l.6 .3 .1 .4"/>
<path d="M386.8 106.8a.96 .96 0 0 1 1 1M386.8 106.8v.3M387 108.3v.6M387 110.8h2.7v7.6h-.7M387.5 107.8h.3M387.5 107.8v3M387.8 107.8v3M133.9 138.6v75.3M134.4 126.3a2.68 2.68 0 0 0 3.1 2.1M134.4 126.3h.1M135.1 126.2h.2M135.1 126.2l.3 .9"/>
<path d="M135.1 126.2l-.7 .1M135.1 125.3l.2 .2M135.1 125.3v.9M135.3 126.2l.2 .9M135.3 125.5v.7M135.4 127.1a2.75 2.75 0 0 0 2.1 1.3M135.4 125.2h2.2M135.4 125.2l-.3 .1M135.4 125.2l.2 .1M135.5 127.1h-.1M135.5 127.1l.6 .6 1.4 .5M135.5 127.1h2.5"/>
<path d="M135.6 125.3h2M135.6 125.3l-.3 .2M137.5 128.2v.2M137.5 128.4l8.9 .1M137.5 128.2l.5 .1M137.6 125.2v.1M137.6 125.2h2.1M137.6 125.3h2M138.1 125.7v2.7M138.1 125.7h1.5M139.6 127.4h.1M139.6 125.3v2.9"/>
<path d="M139.6 128.2v.2h-1.5M139.7 127.4v1l-.1-.1M139.7 125.2l-.1 .1M139.7 125.2v2.2M139.7 127.4l6.7 .2M146.4 127.6v.9M146.4 128.5l.3 .3M146.7 128.8h4.5M151.4 127.8v1h105.4M151.4 127.8h-5v.7M151.4 128.5l-.2 .3M151.6 128.5h5.2"/>
<path d="M151.6 128.5l-.2 .2M156.8 128.5l.2 .2M157 121.2h95M157 121.5h95M157 126.5h95M169.4 138.6v13.8M219.4 138.6v13.8M232 138.6v14.6M252 128.3h4.9M256.9 128.3l-.1 .5M256.9 138.6v33.1M328 128.3h.5l-.2 1z"/>
<path d="M333.4 139.3h23.9M334.4 139.1l1 .2-1 .3zM334.5 129.1l.9-.4-.5 .8zM335.3 127.8l.1 .5M335.3 127.8h.1M335.3 121.2l.1 .2M335.4 128.7l-7.8 6.7h-12.3M335.4 128.3l.6 .5M335.4 128.3h.2M335.6 128.3l.4 .4M336 129.3l-.6-.5v12.5M336 128.8h20.6"/>
<path d="M336 128.7h20.6M336 128.7v.1M337.6 125.7h.7l.4 .5-.2 .7-.8 .1-.4-.6zM337.6 120.2h.7l.4 .5-.2 .7-.8 .1-.4-.6zM342.3 128.8l-.5 .5h-15.6M346.3 123.2v18.1M346.3 139.3l1-.2v.5zM350.3 128.8l.5 .5h6l.5-.5h29.5M354.1 125.7h.7l.4 .5-.2 .7-.7 .1-.5-.6zM354.1 120.2h.7l.4 .5-.2 .7-.7 .1-.5-.6zM356.3 139.1l1 .2-1 .3zM356.6 128.7v.1"/>
<path d="M357 128.3l-.4 .4M357 128.3h.1M357.1 128.3l-.5 .5M357.1 126.3l.2 .2v14.8M357.3 128.5h29.5M364.9 121.1h1.6a1.56 1.56 0 0 1 1.5 1 1.56 1.56 0 0 1-.4 1.7v.6M364.9 124.4h4v3.7M380.1 124.8l-.8 .9M381.4 124.8a1.5 1.5 0 0 1 .4 2.5 1.5 1.5 0 0 1-2.5-.6M382.6 127.3l.2 .2a1.81 1.81 0 0 0 1.8-.4l-.3 .3-.9 .2-.8-.2M382.7 125.5l.7-.4 .8 .4v.9l-.8 .4-.7-.4zM385.3 127.1v.7h-2.7"/>
<path d="M386.3 126.3a.77 .77 0 0 1 .7 .7 .77 .77 0 0 1-.7 .8 .77 .77 0 0 1-.8-.7M386.3 126.4a.62 .62 0 0 1 .6 .6 .62 .62 0 0 1-.6 .7 .62 .62 0 0 1-.6-.6M386.3 124.4h2.7M386.8 128.5v.3M387.5 127.8l-.1 .4-.6 .3M387.5 127.8h.3M387.5 125.5v2.3M387.8 127.8a.96 .96 0 0 1-1 1M387.8 125.5v2.3M133.9 140.6l1-.2v.5zM133.9 140.6h123M134.7 152.6l-.8 4.5v6h.5"/>
<path d="M134.7 152.6l.4 .1M135.1 153.5l-.6 5.4-.1 4.2M135.1 153.5l.3 .3M135.1 152.7v.8M135.3 153.4l-.2 .1M135.3 153.4l.2 .2M135.3 152.6v.8M135.3 152.6l-.2 .1M135.4 153.8h2.1M135.4 151.8l-.3 .9M135.4 151.8l.2 .1M135.5 153.6h2"/>
<path d="M135.5 153.6l-.1 .2M135.6 151.9l-.3 .7M135.6 151.9h2.4M137.5 153.8l-.7 9.3M137.5 153.6v.2M137.5 153.8h2.2M137.5 153.6h2.1M137.6 150.5a2.58 2.58 0 0 0-2.9 2.1M137.6 150.5l8.8-.1v1M137.6 150.5a2.54 2.54 0 0 0-2.2 1.3M137.6 150.5v.2M137.6 150.7l-.9 .1-1.1 1.1"/>
<path d="M137.6 150.7h.4M138 150.6l.1 2.6M138.1 150.5h.1M138.1 150.5h1.5v3.1M138.1 150.5v2.7M138.1 153.2h1.5M139.6 150.6l.1-.1v1M139.6 151.5h.1M139.6 153.6l.1 .2M139.7 151.5v2.3M146.4 151.4v50.5M146.4 151.4l-6.7 .1"/>
<path d="M146.4 151.4h5M146.7 150.4v52.5M146.7 150.4h4.5M146.7 150.4l-.3 .2M151.2 150.4v52.5M151.2 150.4l.2 .3M151.4 150.7v51.2M151.4 150.7h5.6M151.4 150.8h5.6M157 150.5h99.8M157 156.9h95M157 157.4h95"/>
<path d="M168.5 140.4l.9 .2-.9 .3zM169.4 140.6l1-.2v.5zM176.5 150.4v-1.4h3.2a1.04 1.04 0 0 0 1.5 0 1.04 1.04 0 0 0 0-1.4 1.04 1.04 0 0 0-1.5-.1h-3.2l.1-2.4 .5-.3h13.6a.73 .73 0 0 1 .8 .7l.1-.4 .5-.3h13.7l.4 .2 .2 .4v2.1h-3.2a1.04 1.04 0 0 0-1.5 .1 1.04 1.04 0 0 0 0 1.4 1.04 1.04 0 0 0 1.5 0h3.2v1.4M177.6 150.2v-.4l1.2 .1v.3M177.6 146.4v.3M177.6 147.5v.5h1.2M177.6 146.8h1.2M177.7 150.4a.64 .64 0 0 1 .5-1 .64 .64 0 0 1 .5 1M177.9 146h.6M178.8 146.4v.3M178.8 147.5v1.5M178.8 148.6h-1.2v.4"/>
<path d="M180.7 147.3v2M186.8 147.5a.95 .95 0 0 1 1.3 0h6.6a1.04 1.04 0 0 1 1.4 .1 1.04 1.04 0 0 1 0 1.4 1.04 1.04 0 0 1-1.4 0h-6.6a1 1 0 0 1-1.4-.1 1 1 0 0 1 .1-1.4zM189.2 150.4a.64 .64 0 0 1 .5-1 .64 .64 0 0 1 .5 1M191.1 144.9h.7M191.5 144.9v5.5M192.7 150.4a.63 .63 0 0 1 .5-1 .63 .63 0 0 1 .5 1M202.2 147.3v2M204.1 146.4v.3M204.1 147.5v1.5M204.1 149.9v.3M204.1 148.6h1.2v.4M204.1 149.8l1.2 .1v.3"/>
<path d="M204.1 146.8h1.2M204.2 150.4a.63 .63 0 0 1 .5-1 .63 .63 0 0 1 .5 1M205.3 146.4v.3M205.3 147.5v.5h-1.2M218.1 150.2v-.4l1.2 .1v.3M218.1 146.4v.3M218.1 147.5v.5h1.2M218.1 146.8h1.2M218.2 150.4a.64 .64 0 0 1 .5-1 .64 .64 0 0 1 .5 1M218.4 146h.6M218.4 140.4l1 .2-1 .3zM218.6 152.4h1.7"/>
<path d="M219.3 146.4v.3M219.3 147.5v1.5M219.3 148.6h-1.2v.4M219.4 140.6l1.1-.2v.5zM221.2 147.3v2M229.7 150.4a.64 .64 0 0 1 .5-1 .64 .64 0 0 1 .5 1M230.9 140.4l1.1 .2-1.1 .3zM231.1 152.4h32M231.6 144.9h.4M232 145.5l-.3-.5-.3-.2h-13.8l-.5 .3-.1 2.4h3.2a1.04 1.04 0 0 1 1.5 .1 1.04 1.04 0 0 1 0 1.4 1.04 1.04 0 0 1-1.5 0h-3.2v1.4M232 147.5h-3.3a1.05 1.05 0 0 0-1.5 0 1.05 1.05 0 0 0 0 1.5 1.05 1.05 0 0 0 1.5 0h3.3M232 140.6l.9-.2v.5z"/>
<path d="M252 150.4v22M255.9 140.4l1 .2-1 .3zM256.8 150.5v21.7M256.8 150.5l.1 .5h-99.9M261.2 152.4l.2 1h-.5zM261.2 152.4v18M266 150.4l.2 1h-.5zM266 150.4v22M268 150.4h-111v22h111M134.4 163.1h2.4M134.4 163.1v27M136.8 163.1v27"/>
<path d="M151.4 172.1h5.6M151.4 172h5.6M157 171.9h95M157 165.9h95M157 165.4h95M168.9 160.5l1 1.7M169.4 161.4v52.5M169.9 162.2l.8 .8-.5 .2zM169.9 162.2l8.8 15.1h33.6M191.1 174.6l-1.3 3.3M204.9 175h2.6M205.2 176.1l1 1.6"/>
<path d="M206.2 175v2.7M207.2 176.1l-1 1.6M219.4 161.4v52.5M230.7 161.4h2.5M231 160.6a1.18 1.18 0 0 1 1.7-.1 1.18 1.18 0 0 1 .1 1.6 1.18 1.18 0 0 1-1.6 .2 1.18 1.18 0 0 1-.2-1.7zM231.5 169.6l.9 1.5M232 160.1v2.5M232 163.6v50.3M232 170.4h31.1M232.4 171.1l.7 .7-.4 .3zM232.4 171.1l5.7 9.9h25.9M252 172.2h4.8"/>
<path d="M252 171.7h4.9M254.5 178.7h2.6M254.8 179.8l1 1.6M255.8 178.7v2.7M256.8 179.8l-1 1.6M256.9 171.7l-.1 .5M260.9 169.4h.5l-.2 1zM265.7 171.4h.5l-.2 1zM339.9 179h10.2M134.4 190.1l.1 4.3 .6 5.3M134.4 190.1h2.4M134.4 190.1h-.5v6l.8 4.6"/>
<path d="M135.1 199.7l.2 .1M135.1 199.7v.9M135.3 199.8v.8M135.4 199.5h2.1M135.4 199.5l-.3 .2M135.4 199.5l.1 .1M135.5 199.6h2M135.5 199.6l-.2 .2M136.8 190.1l.7 9.4M137.5 199.5v.1M137.5 199.5h2.2M137.5 199.6h2.1"/>
<path d="M139.6 199.6v3M139.7 199.5l-.1 .1M139.7 199.5v2.3M151.4 180.4h16.1M154 196.8h1.9M155.9 196.8v3.4M171 180.5h1.3v2.8h-1.3M171 180v4h2.3v-4M171.3 184v16.9M174.8 180v4h9.4M182.3 180.1h1.3v2.6M182.3 180v2.7h1.9"/>
<path d="M183.6 194.4v2.9h-1.3M183.6 181.6h.6M184.2 181.6v1.1M184.2 181.6v-1.6h-16.7v22.1h-9.1v-1.7M184.2 194.4h-1.9v3.3h-11l-3.8-.8-13.5-.2v3.7M184.2 182.7v18.7h-11.8v-1.8h11.8M242.4 183.3l-1.3 3.3M337.9 187.9v21M342.8 198.9h9.1M343.8 198.6l1 .3-1 .2zM344.8 196.9v4a4 4 0 0 0-4 4 4 4 0 0 0 4 4M346.8 198.9l1-.3v.5z"/>
<path d="M346.8 196.9v4M133.9 211.8l1-.2v.5zM133.9 211.8h98.1M134.7 200.7a2.67 2.67 0 0 0 2.9 2M135.1 200.6h.2M135.1 200.6l.3 .9M135.1 200.6l-.4 .1M135.3 200.6l.3 .8M135.4 201.5a2.75 2.75 0 0 0 2.2 1.2M135.6 201.4l-.2 .1M135.6 201.4l.5 .6 1.5 .6M135.6 201.4h2.4"/>
<path d="M137.6 202.6v.1M137.6 202.6h.4M138.1 200v2.7M138.1 200h1.5M139.6 201.8h.1M139.6 202.6v.1h-1.5M139.7 201.8v1l-.1-.2M139.7 201.8l6.7 .1M146.4 201.9v1l-8.8-.2M146.4 202.6l.3 .3M146.4 201.9h5M146.7 202.9h4.5"/>
<path d="M151.4 201.9v.7l-.2 .3M151.4 200.4h16.1M154 200.2h1.9M155.9 200.2h.1M161.3 202.1v2.7h3.8v-2.7M167.5 200.5l3.8 .4M168.5 211.6l.9 .2-.9 .3zM169.4 211.8l1-.2v.5zM171.3 200.9h1.1M174.1 201.4v2.7h8.4v-2.7M175.6 201.4v2.7M218.4 211.6l1 .2-1 .3z"/>
<path d="M219.4 211.8l1.1-.2v.5zM230.9 211.6l1.1 .2-1.1 .3zM337.6 208h.5l-.2 .9zM337.9 200.9l.2 1h-.5zM346.8 200.9a4 4 0 0 1 4 4 4 4 0 0 1-4 4h-10.9M346.8 200.9h-10.9M4 238.5h148.9v54.5M49.6 238.5v54.5M4 248.5h148.9M4 254.5h148.9M84 248.5v6M118.4 248.5v6"/>
<path d="M216 253h200M216 248h65M216 258h65M228.6 243v15M255.2 243v15M281 243v50M296 243v30M346 243v30M361 243v30M381 253v20M392 253v20M416 243h-200v50"/>
<path d="M4 260.5h148.9M4 266.4h148.9M4 273.4h148.9M95.6 278.9h1.6M95.6 277.3h1.6M96.4 276.5v1.6M216 278h65M216 273h200M216 263h165M216 268h65M231 263v15M256 263v15"/>
<path d="M311 273v20M393.4 260.5l9-2.5v10l-9-2.5zM4 280.7h148.9M4 287h148.9M84 287v6M118.4 287v6"/>
<circle cx="169.4" cy="57.9" r=".85"/>
<circle cx="181.9" cy="58.2" r="1.01"/>
<circle cx="181.9" cy="58.1" r=".83"/>
<circle cx="186.9" cy="58.2" r="1.68"/>
<circle cx="187" cy="58.2" r="1.74"/>
<circle cx="191.9" cy="58.1" r=".89"/>
<circle cx="191.9" cy="58.2" r=".75"/>
<circle cx="196.9" cy="58.2" r="1.68"/>
<circle cx="196.9" cy="58.2" r="1.74"/>
<circle cx="201.9" cy="58.2" r="1.01"/>
<circle cx="201.9" cy="58.1" r=".83"/>
<circle cx="219.4" cy="57.9" r=".86"/>
<circle cx="232" cy="57.9" r=".85"/>
<circle cx="159.1" cy="69.4" r="1.5"/>
<circle cx="159.1" cy="64.4" r="1.43"/>
<circle cx="159.1" cy="69.4" r="1.43"/>
<circle cx="159.1" cy="64.4" r="1.5"/>
<circle cx="169.4" cy="75.9" r=".85"/>
<circle cx="181.9" cy="75.7" r="1.01"/>
<circle cx="181.9" cy="75.6" r=".83"/>
<circle cx="186.9" cy="75.7" r="1.68"/>
<circle cx="187" cy="75.7" r="1.74"/>
<circle cx="191.9" cy="75.6" r=".89"/>
<circle cx="191.9" cy="75.7" r=".75"/>
<circle cx="196.9" cy="75.7" r="1.74"/>
<circle cx="196.9" cy="75.7" r="1.69"/>
<circle cx="201.9" cy="75.7" r="1.01"/>
<circle cx="201.9" cy="75.6" r=".83"/>
<circle cx="249.9" cy="69.4" r="1.43"/>
<circle cx="249.9" cy="64.4" r="1.43"/>
<circle cx="249.9" cy="69.4" r="1.51"/>
<circle cx="249.9" cy="64.4" r="1.5"/>
<circle cx="189.7" cy="81.8" r="1.34"/>
<circle cx="189.7" cy="81.8" r="1.31"/>
<circle cx="193.2" cy="81.8" r="1.3"/>
<circle cx="193.2" cy="81.8" r="1.35"/>
<circle cx="207.2" cy="87.1" r="1.14"/>
<circle cx="230.2" cy="81.8" r="1.34"/>
<circle cx="230.2" cy="81.8" r="1.31"/>
<circle cx="159.4" cy="116.3" r="1.42"/>
<circle cx="159.4" cy="116.3" r="1.49"/>
<circle cx="178.4" cy="110.8" r="1.36"/>
<circle cx="178.4" cy="110.9" r="1.29"/>
<circle cx="178.5" cy="110.9" r="1.51"/>
<circle cx="188.4" cy="106.7" r=".76"/>
<circle cx="188.4" cy="106.7" r=".5"/>
<circle cx="188.5" cy="106.7" r=".85"/>
<circle cx="190.7" cy="106.3" r="1.15"/>
<circle cx="190.7" cy="106.3" r="1.1"/>
<circle cx="193.2" cy="106.3" r="1.1"/>
<circle cx="193.2" cy="106.3" r="1.15"/>
<circle cx="204.4" cy="110.8" r="1.5"/>
<circle cx="204.4" cy="110.9" r="1.3"/>
<circle cx="204.5" cy="110.8" r="1.35"/>
<circle cx="218.9" cy="110.8" r="1.36"/>
<circle cx="218.9" cy="110.9" r="1.29"/>
<circle cx="219" cy="110.9" r="1.51"/>
<circle cx="229.9" cy="110.9" r="1.3"/>
<circle cx="229.9" cy="110.8" r="1.49"/>
<circle cx="229.9" cy="110.8" r="1.36"/>
<circle cx="249.4" cy="116.3" r="1.42"/>
<circle cx="249.4" cy="116.3" r="1.5"/>
<circle cx="380.1" cy="109" r="1.5"/>
<circle cx="338" cy="120.8" r="1.33"/>
<circle cx="338" cy="126.3" r="1.33"/>
<circle cx="338" cy="126.3" r="1.52"/>
<circle cx="338" cy="120.8" r="1.52"/>
<circle cx="338" cy="120.8" r="1.37"/>
<circle cx="338" cy="126.3" r="1.37"/>
<circle cx="354.5" cy="120.8" r="1.37"/>
<circle cx="354.5" cy="126.3" r="1.37"/>
<circle cx="354.5" cy="120.8" r="1.33"/>
<circle cx="354.5" cy="126.3" r="1.33"/>
<circle cx="354.5" cy="126.3" r="1.52"/>
<circle cx="354.5" cy="120.8" r="1.52"/>
<circle cx="366.5" cy="122.7" r="1.5"/>
<circle cx="169.4" cy="152.4" r=".85"/>
<circle cx="178.2" cy="146.5" r=".63"/>
<circle cx="189.7" cy="146.5" r=".63"/>
<circle cx="193.2" cy="146.5" r=".62"/>
<circle cx="204.7" cy="146.5" r=".62"/>
<circle cx="218.7" cy="146.5" r=".63"/>
<circle cx="219.4" cy="152.4" r=".86"/>
<circle cx="230.2" cy="146.5" r=".63"/>
<circle cx="231.9" cy="152.4" r=".86"/>
<circle cx="169.4" cy="161.4" r=".99"/>
<circle cx="169.4" cy="170.4" r=".84"/>
<circle cx="190.4" cy="176.3" r="1.15"/>
<circle cx="219.4" cy="161.4" r="1"/>
<circle cx="219.5" cy="170.4" r=".85"/>
<circle cx="231.7" cy="161.4" r="3.6"/>
<circle cx="231.9" cy="170.4" r=".85"/>
<circle cx="241.7" cy="185" r="1.15"/>
</g>
<path d="M412.4 262.3a2.5 2.5 0 0 0-4.1-1.1 2.5 2.5 0 0 0 1 4.2 2.5 2.5 0 0 0 3.2-2.9l-.1-.2" fill="none" stroke="#000" stroke-width=".3" stroke-dasharray="30.5 1.3 1.3 1.3" stroke-dashoffset="24.5" stroke-linecap="butt"/>
<path d="M414.8 261.5a5 5 0 0 0-8.3-2 5 5 0 0 0 2.2 8.3 5 5 0 0 0 6.2-6l-.1-.3" fill="none" stroke="#000" stroke-width=".3" stroke-dasharray="30.5 1.3 1.3 1.3" stroke-dashoffset="16.7" stroke-linecap="butt"/>
<path d="M230.7 161.4h-1M232 162.6v1M232 160.1v-1M233.2 161.4h1" fill="none" stroke="#000" stroke-width=".3" stroke-dasharray="30.5 1.3 1.3 1.3"/>
<path d="M346.3 116.7v6.5" fill="none" stroke="#000" stroke-width=".3" stroke-dasharray="30.5 1.3 1.3 1.3" stroke-dashoffset="29.1"/>
<path d="M410 255.7v14.9" fill="none" stroke="#000" stroke-width=".3" stroke-dasharray="30.5 1.3 1.3 1.3" stroke-dashoffset="25"/>
<path d="M403.4 263l12.6-.1" fill="none" stroke="#000" stroke-width=".3" stroke-dasharray="30.5 1.3 1.3 1.3" stroke-dashoffset="26.1"/>
<path d="M216 248v5" fill="none" stroke="#000" stroke-width=".3" stroke-dasharray="30.5 1.3 1.3 1.3" stroke-dashoffset="29.9"/>
<path d="M164.5 75.6v-17.5M192 75.6v-17.5M217 75.6v-17.5M244.5 75.6v-17.5" fill="none" stroke="#f00" stroke-width=".3" stroke-dasharray="30.5 1.3 1.3 1.3" stroke-dashoffset="23.6"/>
<g fill="#000">
<path d="M334.5 129.1l.9-.4-.5 .8z"/>
<path d="M132.9 21.3l1 .3-1 .2zM164.4 21.6l1.1-.3v.5z"/>
<path d="M207.5 58.2l.3 1h-.5zM207.3 74.7h.5l-.3 1zM130.4 25.4l.3 1h-.5zM130.2 76.9h.5l-.3 1zM261.2 152.4l.2 1h-.5zM260.9 169.4h.5l-.2 1zM266 150.4l.2 1h-.5zM265.7 171.4h.5l-.2 1z"/>
<path d="M213.4 50.4l1.1 .3-1.1 .2zM169.4 50.7l1-.3v.5zM255.9 140.4l1 .2-1 .3zM232 140.6l.9-.2v.5zM356.3 139.1l1 .2-1 .3zM346.3 139.3l1-.2v.5z"/>
<path d="M255.9 51.6l1 .3-1 .2zM244.4 51.9l1-.3v.5zM217 13.5l.9-.2v.5zM191 13.3l.9 .2-.9 .3z"/>
<path d="M133.9 100l1-.3v.5zM255.9 99.7l1 .3-1 .2zM133.9 13.5l1-.2v.5zM191 13.3l.9 .2-.9 .3zM181.7 76.7l-.5 .8 .4 .2zM181.9 54.5l1.1-.2v.4zM200.9 54.3l1 .2-1 .2zM192.2 76.5v1.1l.5-.2zM133.9 140.6l1-.2v.5zM168.5 140.4l.9 .2-.9 .3zM133.9 211.8l1-.2v.5zM168.5 211.6l.9 .2-.9 .3zM169.4 211.8l1-.2v.5zM218.4 211.6l1 .2-1 .3zM219.4 211.8l1.1-.2v.5zM230.9 211.6l1.1 .2-1.1 .3zM169.9 162.2l.3 1 .5-.2zM232.4 171.1l.3 1 .4-.3zM334.4 139.1l1 .2-1 .3zM346.3 139.3l1-.2v.5z"/>
<path d="M335.5 99.8l1-.2v.4zM356 99.6l1 .2-1 .2z"/>
<path d="M328 128.3h.5l-.2 1zM328.3 103.3l.2 1h-.5z"/>
<path d="M169.4 140.6l1-.2v.5zM218.4 140.4l1 .2-1 .3z"/>
<path d="M219.4 140.6l1.1-.2v.5zM230.9 140.4l1.1 .2-1.1 .3z"/>
<path d="M346.8 198.9l1-.3v.5zM343.8 198.6l1 .3-1 .2z"/>
<path d="M337.9 200.9l.2 1h-.5zM337.6 208h.5l-.2 .9z"/>
</g>
<path d="M335.4 128.3v.5" fill="none" stroke="#f00" stroke-width=".3"/>
<g font-size="6.3">
<text x="282.1" y="250.3">名称</text>
<text x="347.1" y="250.3">图号</text>
<text x="282.1" y="260.3">材质</text>
<text x="347.1" y="260.3">质量</text>
<text x="383.3" y="262.1">视</text>
<text x="383.3" y="270">图</text>
<text x="282.1" y="270.3">版次</text>
<text x="347.1" y="270.3">比例</text>
</g>
<g font-size="4.9">
<text x="4.5" y="230">注意：1.行走平行度（正面+侧面），450行程内，≤±0.03mm，1000行程内，≤±0.05mm。</text>
<text x="13.2" y="236">2.本体形变，450行程内，≤±0.03mm，1000行程内，≤±0.05mm。</text>
<text x="16.9" y="245.5">型号规格</text>
<text x="80.2" y="245.5">GTH4-50-BR-M05-C4</text>
<text x="10.7" y="253.5">螺杆规格/型号</text>
<text x="61.8" y="253.5">1002</text>
<text x="96.3" y="253.5">1005</text>
<text x="16.9" y="259.5">有效行程</text>
<text x="98.7" y="259.5">50</text>
<text x="16.9" y="265.5">精度等级</text>
<text x="98.7" y="265.5">C7</text>
<text x="16.9" y="272">马达容量</text>
<text x="87.6" y="272">50W(无刹车)</text>
<text x="11.9" y="279.1">重复定位精度</text>
<text x="97.7" y="279.1">0.02</text>
<text x="4.5" y="285.9">感应开关方式及数量</text>
<text x="81.4" y="285.9">外挂型三只（C4）</text>
<text x="11.9" y="292.1">建议最快速度</text>
<text x="58.1" y="292.1">100MM/S</text>
<text x="92.5" y="292.1">250MM/S</text>
<text x="127" y="292">500MM/S</text>
</g>
<text font-size="4.2" x="303" y="249.5">GTH4-50-BR-M05-C4</text>
<g font-size="4.1">
<text x="143.9" y="12.9">116 滑台原点</text>
<text x="194" y="12.9">50 有效行程</text>
<text x="137.6" y="21">61</text>
<text x="146.1" y="21">1 滑台极限位置</text>
<text x="129.9" y="53.7" transform="rotate(-90 129.9 53.7)">105</text>
<text x="193.8" y="50.1">90</text>
<text x="193.8" y="53.9">40</text>
<text x="260.4" y="51.3">25</text>
<text x="269" y="51.3">1 滑台极限位置</text>
<text x="207" y="54.7" transform="rotate(-90 207 54.7)">35</text>
<text x="152.7" y="89.2">4 x M4</text>
<text x="170.7" y="89.2">9.5</text>
<text x="197" y="88.6">2 x</text>
<text x="210.3" y="88.6">3 H7</text>
<text x="226.4" y="88.6">4.5</text>
<text x="194.1" y="99.4">246</text>
<text x="344.2" y="99.2">43</text>
<text x="327.7" y="115.7" transform="rotate(-90 327.7 115.7)">52</text>
<text x="314.9" y="134.8">基准面</text>
<text x="151.4" y="140">71</text>
<text x="188.1" y="140">100</text>
<text x="224.4" y="140">25</text>
<text x="242.1" y="140">50</text>
<text x="335.9" y="138.7">21.70</text>
<text x="350.2" y="138.7">22</text>
<text x="236.4" y="162.9">II</text>
<text x="260.6" y="163.6" transform="rotate(-90 260.6 163.6)">36</text>
<text x="265.4" y="163.6" transform="rotate(-90 265.4 163.6)">44</text>
<text x="180.3" y="177.7">2 x</text>
<text x="193.6" y="177.7">4 H7</text>
<text x="209.6" y="177.7">4</text>
<text x="342.9" y="177.8">II</text>
<text x="239.8" y="181.4">6 x M4</text>
<text x="259" y="181.4">10</text>
<text x="339.9" y="183">2 : 1</text>
<text x="244.9" y="186.4">3.40 贯穿</text>
<text x="333.2" y="200.1" transform="rotate(-90 333.2 200.1)">+0.012</text>
<text x="337.3" y="198.1" transform="rotate(-90 337.3 198.1)">0</text>
<text x="349.9" y="198.3">1</text>
<text x="337.3" y="204.2" transform="rotate(-90 337.3 204.2)">4</text>
<text x="151.4" y="211.2">71</text>
<text x="188.1" y="211.2">100</text>
<text x="224.4" y="211.2">25</text>
<text x="221.3" y="247.4">1</text>
<text x="131.6" y="253.2">1010</text>
<text x="218.2" y="257.4">序号</text>
<text x="221.3" y="252.4">2</text>
<text x="230.7" y="257.4">修 订 版 次</text>
<text x="255.9" y="257.4">设计变更编号</text>
<text x="225" y="262.4">设</text>
<text x="238.8" y="262.4">计</text>
<text x="252.5" y="262.4">变</text>
<text x="266.2" y="262.4">更</text>
<text x="218.4" y="267.4">设 计</text>
<text x="367.9" y="269.9">1:2</text>
<text x="218.4" y="272.4">校 核</text>
<text x="218.4" y="277.4">批 准</text>
</g>
</svg>
